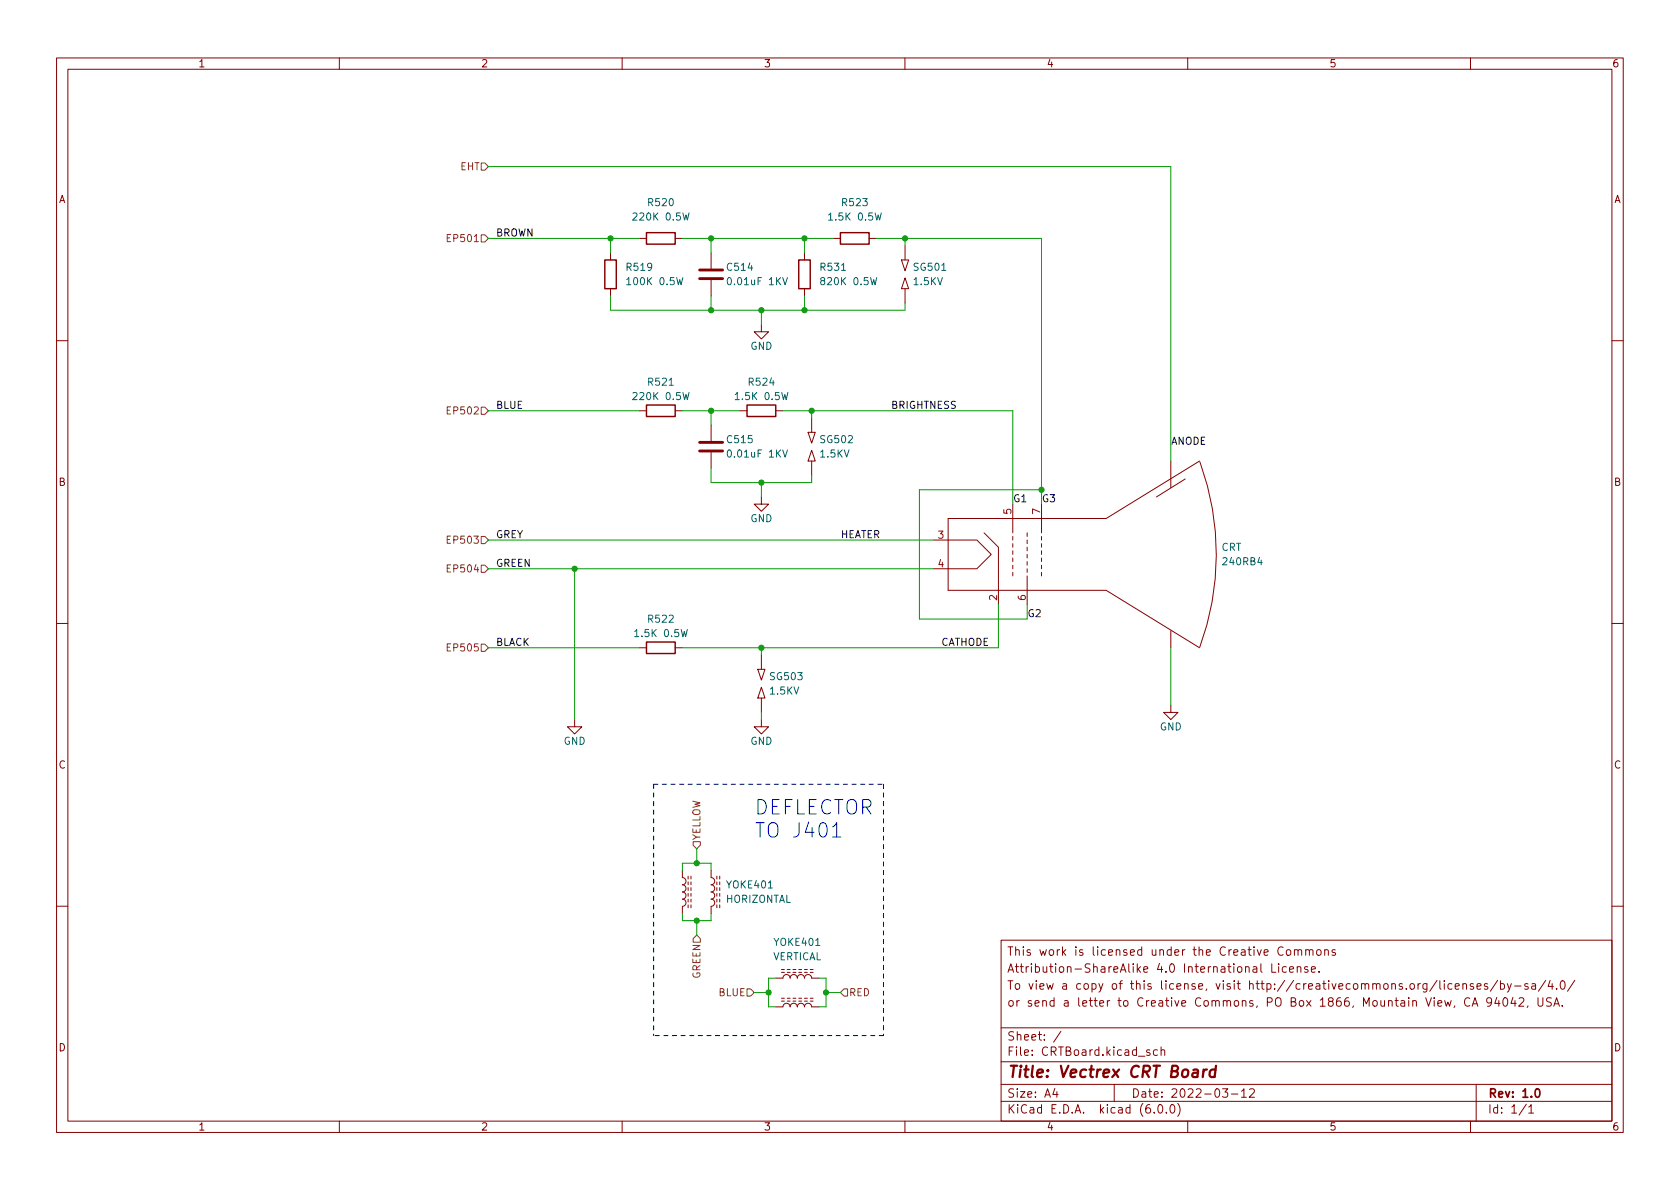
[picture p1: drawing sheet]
<svg xmlns="http://www.w3.org/2000/svg" width="297mm" height="210mm" viewBox="0 0 297 210" stroke-linecap="round" stroke-linejoin="round" font-family="sans-serif">
<g fill="none" stroke="#840000" stroke-width=".18">
<path d="M10 10.2h277v190.1h-277zM12 12.2h273v186.1h-273zM60 10.2v2M110 10.2v2M160 10.2v2M210 10.2v2M260 10.2v2M107.9 44.7v1.3M107.9 51v1.3M113 42.2h1.3M119.4 42.2h1.2M125.7 44.7v2.8"/>
<path d="M125.7 49.5v2.8M134.6 57.4v1.3h1.3l-1.3 1.2-1.3-1.2h1.3M142.2 44.7v1.3M142.2 51v1.3M147.3 42.2h1.3M153.7 42.2h1.2M159.4 46h1.3l-.7 1.9zM160 49.1l.7 1.9h-1.3zM160 43.4v2.6M160 51v2.6M10 60.2h2M113 72.6h1.3"/>
<path d="M119.4 72.6h1.2M125.7 75.2v2.8M130.8 72.6h1.3M137.2 72.6h1.2M142.9 76.4h1.2l-.6 2zM143.5 79.6l.6 1.9h-1.2zM143.5 73.9v2.5M285 60.2h2M125.7 80v2.8M134.6 87.9v1.2h1.3l-1.3 1.3-1.3-1.3h1.3M143.5 81.5v2.6M165.1 95.5h7.6l2.6 2.5-2.6 2.6h-7.6"/>
<path d="M174 94.2l2.5 2.6v10.1M179.1 89.1v5.1M179.1 94.9v.6M179.1 96.1v.7M179.1 97.4v.6M179.1 98.7v.6M179.1 99.9v.7M181.6 94.2v.7M181.6 95.5v.6M181.6 96.8v.6M181.6 98v.7M181.6 99.3v.6"/>
<path d="M184.1 89.1v5.1M184.1 94.9v.6M184.1 96.1v.7M184.1 97.4v.6M184.1 98.7v.6M184.1 99.9v.7M207 81.5v4.7M209.5 84.7l-5 3.2M212.1 81.5l-16.5 10.2h-28v12.7h28l16.5 10.1M212.1 81.7a47.4 47.4 0 0 1 0 32.7M10 110.2h2M113 114.5h1.3"/>
<path d="M119.4 114.5h1.2M134 118.4h1.3l-.7 1.9zM134.6 115.8v2.6M179.1 101.2v.6M181.6 100.6v.6M181.6 101.8v5.1M184.1 101.2v.6M207 111.5v3M285 110.2h2M101.6 127.2v1.3h1.3l-1.3 1.3-1.3-1.3h1.3M134.6 121.5l.7 1.9h-1.3zM134.6 127.2v1.3h1.3l-1.3 1.3-1.3-1.3h1.3"/>
<path d="M134.6 123.4v2.6M207 124.7v1.3h1.3l-1.3 1.2-1.3-1.2h1.3M120.6 153.9l.1 1.3a.64 .64 0 0 1 .6 .6 .64 .64 0 0 1-.6 .7 .64 .64 0 0 1 .6 .6 .64 .64 0 0 1-.6 .6 .64 .64 0 0 1 .6 .7 .64 .64 0 0 1-.6 .6 .64 .64 0 0 1 .6 .6 .64 .64 0 0 1-.6 .7l-.1 1.2M121.7 154.9v.5M121.7 156v.5M121.7 157v.5M121.7 158v.5M121.7 159v.5M122.2 154.9v.5M122.2 156v.5M122.2 157v.5M122.2 158v.5"/>
<path d="M122.2 159v.5M125.7 153.9v1.3a.64 .64 0 0 1 .7 .6 .64 .64 0 0 1-.7 .7 .64 .64 0 0 1 .7 .6 .64 .64 0 0 1-.7 .6 .64 .64 0 0 1 .7 .7 .64 .64 0 0 1-.7 .6 .64 .64 0 0 1 .7 .6 .64 .64 0 0 1-.7 .7v1.2M126.7 154.9v.5M126.7 156v.5M126.7 157v.5M126.7 158v.5M126.7 159v.5M127.3 154.9v.5M127.3 156v.5M127.3 157v.5M127.3 158v.5M127.3 159v.5"/>
<path d="M10 160.2h2M121.7 160v.5M122.2 160v.5M126.7 160v.5M127.3 160v.5M137.2 173h1.2a.64 .64 0 0 1 .7-.7 .64 .64 0 0 1 .6 .7 .64 .64 0 0 1 .6-.7 .64 .64 0 0 1 .7 .7 .64 .64 0 0 1 .6-.7 .64 .64 0 0 1 .6 .7 .64 .64 0 0 1 .7-.7 .64 .64 0 0 1 .6 .7h1.3M137.2 178h1.2a.64 .64 0 0 1 .7-.6 .64 .64 0 0 1 .6 .6 .64 .64 0 0 1 .6-.6 .64 .64 0 0 1 .7 .6 .64 .64 0 0 1 .6-.6 .64 .64 0 0 1 .6 .6 .64 .64 0 0 1 .7-.6 .64 .64 0 0 1 .6 .6h1.3M138.2 172h.5M138.2 171.4h.5M138.2 177h.5M138.2 176.5h.5M139.2 172h.5"/>
<path d="M139.2 171.4h.5M139.2 177h.5M139.2 176.5h.5M140.2 172h.5M140.2 171.4h.5M140.2 177h.5M140.2 176.5h.5M141.2 172h.5M141.2 171.4h.5M141.2 177h.5M141.2 176.5h.5M142.2 172h.5"/>
<path d="M142.2 171.4h.5M142.2 177h.5M142.2 176.5h.5M143.3 172h.5M143.3 171.4h.5M143.3 177h.5M143.3 176.5h.5M177 166.3h108v32h-108zM222.9 170.4v1.3l.2 .2M224.9 170.4v1.5h.7M226.1 170.4v.2M226.1 170.9v1"/>
<path d="M226.9 167.6a.6 .6 0 0 0-.8 0 .6 .6 0 0 0-.2 .7 .56 .56 0 0 0 .3 .6 .56 .56 0 0 0 .7-.1M227.4 171l-.4-.1-.3 .3v.4l.2 .3h.5M227.6 168l.3-.1 .3 .3v.4l-.3 .3h-.3l-.2-.3v-.4zM228 171.4l.7-.1-.1-.3-.4-.1-.2 .2 .1 .8h.5M228.9 168.1l.2-.2 .3 .1 .1 .9M228.9 167.9v1M229.4 171.1l.2-.2 .3 .1 .1 .9M229.4 170.9v1M229.5 168.1l.2-.2 .4 .1v.9M230.9 168.1l.2-.2 .3 .1 .1 .9M230.9 167.9v1M231.2 171l-.3-.1-.3 .2 .1 .3 .5 .1v.4h-.6"/>
<path d="M231.5 168.1l.2-.2 .4 .1v.9M231.9 171.4l.7-.1-.1-.3-.4-.1-.2 .2v.8h.6M232.9 168l.4-.1 .3 .3v.4l-.3 .3h-.4l-.1-.3v-.4zM233.2 171.8v.1M234.2 168.1l.2-.2 .4 .1 .1 .9M234.2 167.9v1M236.1 168l-.4-.1-.2 .2 .1 .3 .5 .1v.4h-.6M254.6 173.4v1.3l.2 .2M255.4 173.4v.2M255.4 173.9v1M256.7 174l-.4-.1-.3 .3v.4l.1 .3h.6M257.3 174.4l.7-.1-.1-.3-.4-.1-.2 .2 .1 .8h.5"/>
<path d="M258.7 174.1l.2-.2 .3 .1 .1 .9M258.7 173.9v1M259.9 176.6a.6 .6 0 0 0-.8 0 .6 .6 0 0 0-.2 .7 .56 .56 0 0 0 .3 .6 .56 .56 0 0 0 .7-.1M260.3 177.9l.5-1.5 .5 1.5M260.4 177.5h.8M260.5 174l-.4-.1-.2 .2 .1 .3 .5 .1v.4h-.6M261.2 174.4l.7-.1-.1-.3-.4-.1-.2 .2v.8h.6M263 174l-.4-.1-.2 .2 .1 .3 .5 .1v.4h-.6M263.7 177.1l-.3 .3h-.3l-.2-.3 .1-.6 .4-.1 .2 .2a.99 .99 0 0 1-.3 1.3h-.3M264.7 176.4l-.4 1h.9M264.8 173.4l-1.3 1.9M265 176.9v1"/>
<path d="M265.3 174l.4-.1 .3 .3v.4l-.1 .3h-.6M265.3 173.4v1.5M265.9 176.5l.2-.1a.81 .81 0 0 1 .6 .7 .81 .81 0 0 1-.3 .8h-.2a.82 .82 0 0 1-.6-.6 .82 .82 0 0 1 .3-.8zM266.5 173.9l.4 1M267.2 173.9l-.5 1.4-.2 .1M267.5 176.4l-.4 1h1M267.8 174.4h1.1M267.9 176.9v1M268.6 176.6l.5-.2 .3 .2v.3l-.9 1h.9M270.1 177.9l-.1 .2M270.1 174l-.3-.1-.2 .2v.3l.5 .1v.4h-.5M270.9 174h.5l.1 .9"/>
<path d="M271.5 174.3l-.5 .1a.29 .29 0 0 0-.2 .2 .29 .29 0 0 0 .2 .3h.5M271.9 176.4v1.2l.3 .3h.3l.3-.3v-1.2M273.3 173.4l-1.3 1.9M274.1 173.4l-.4 1h1M274.3 176.5l-.6-.1-.3 .3 .2 .4 .6 .3v.4l-.2 .1h-.6M274.4 173.9v1M274.7 177.9l.5-1.5 .5 1.5M274.9 177.5h.7M275.2 174.8v.1M276.1 173.5l.1-.1a.82 .82 0 0 1 .6 .7 .82 .82 0 0 1-.3 .8h-.1a.81 .81 0 0 1-.6-.6 .81 .81 0 0 1 .3-.8zM276.2 177.8v.1M278.4 173.4l-1.3 1.9"/>
<path d="M285 160.2h2M60 198.3v2M110 198.3v2M160 198.3v2M177 194.8h108M177 191.8h108M177 187.8h108M177 181.8h108M186.5 192.5l-.4 1h1M186.9 193v1M187.6 182.4l-1.3 1.9M197 191.8v3"/>
<path d="M203.3 185.7l-.4-.1-.2 .2 .1 .3 .5 .1v.4h-.6M204.1 196.7v.1M204.6 185.7l-.4-.1-.3 .3v.4l.2 .3h.5M204.9 195.4l.2-.1a.81 .81 0 0 1 .6 .7 .81 .81 0 0 1-.3 .8h-.2a.81 .81 0 0 1-.6-.6 .81 .81 0 0 1 .3-.8zM205.3 185.8l.2-.2 .4 .1v.9M205.3 185.1v1.5M206.2 196.7v.1M207.1 195.4l.1-.1a.81 .81 0 0 1 .6 .7 .81 .81 0 0 1-.3 .8h-.1a.81 .81 0 0 1-.6-.6 .81 .81 0 0 1 .3-.8zM208.2 195.1a1.72 1.72 0 0 1 0 2.3M210 198.3v2M216.1 192.5h1l-.5 .6 .4 .1v.7l-.2 .1h-.4l-.3-.1M217.7 193.5h1.2"/>
<path d="M219.5 193l.4-.5v1.5M219.5 194h.9M220.9 192.7l.6-.2 .2 .2 .1 .3-.9 1h.9M260 198.3v2M261 191.8v6.5M269.9 195.3l-1.3 1.9M270.3 195.8l.4-.5v1.5M270.3 196.8h.9"/>
</g>
<path d="M271.6 192.6l.2-.1a.82 .82 0 0 1 .6 .7 .82 .82 0 0 1-.3 .8h-.2a.81 .81 0 0 1-.6-.6 .81 .81 0 0 1 .3-.8z" fill="none" stroke="#840000" stroke-width=".3"/>
<path d="M212.8 189.1l-.1 1.4M213.4 189.1l-.4 .1-.2 .3M214.9 189.2a.66 .66 0 0 0-1 .3l-.1 .6 .2 .3 .2 .1 .6-.1M215 188.5l-.2 2" fill="none" stroke="#840000" stroke-width=".4"/>
<path d="M123.7 49.3h4.1M123.7 47.7h4.1M123.7 79.8h4.1M123.7 78.2h4.1" fill="none" stroke="#840000" stroke-width=".51"/>
<g fill="none" stroke="#006464" stroke-width=".18">
<path d="M120.7 37.7l.3 1.2 .3-.9 .2 .9 .3-1.2M146.5 38l.4-.3v1.2M146.5 38.9h.7M154.7 37.7l.3 1.2 .3-.9 .2 .9 .3-1.2M110.8 49.4l.4-.3v1.3M110.8 50.4h.7M119.6 49.1l.3 1.3 .3-1 .2 1 .3-1.3M138.4 49.1l.4 1.3 .4-1.3M153.9 49.1l.3 1.3 .3-1 .2 1 .3-1.3M120.7 69.4l.3 1.3 .3-.9 .2 .9 .3-1.3M130 69.8l.4-.4v1.3M130 70.7h.7"/>
<path d="M138.2 69.4l.3 1.3 .3-.9 .2 .9 .3-1.3M138.4 79.6l.4 1.2 .4-1.2M112.2 111.7l.4-.4v1.3M112.2 112.6h.7M120.4 111.3l.3 1.3 .3-.9 .2 .9 .3-1.3"/>
</g>
<path d="M106.9 46h2.1v5h-2.1zM114.3 41.1h5.1v2.1h-5.1zM141.2 46h2.1v5h-2.1zM148.6 41.1h5.1v2.1h-5.1zM114.3 71.6h5.1v2.1h-5.1zM132.1 71.6h5.1v2.1h-5.1zM114.3 113.5h5.1v2.1h-5.1z" fill="none" stroke="#840000" stroke-width=".25"/>
<g fill="none" stroke="#725600" stroke-width=".18">
<path d="M85.1 28.8h.6l.7 .7-.7 .6h-.6zM79.1 42.1h.4M79.7 41.5h-.6v1.2h.6M85.1 41.5h.6l.7 .7-.7 .6h-.6zM79.1 72.5h.4M79.7 71.9h-.6v1.3h.6M85.1 72h.6l.7 .6-.7 .7h-.6zM79.1 95.4h.4M79.7 94.8h-.6v1.3h.6M79.7 99.9h-.6v1.3h.6M85.1 94.9h.6l.7 .6-.7 .6h-.6zM85.1 99.9h.6l.7 .7-.7 .6h-.6z"/>
<path d="M79.1 114.5h.4M79.1 100.5h.4M79.7 113.9h-.6v1.2h.6M85.1 113.9h.6l.7 .6-.7 .7h-.6zM122.6 148.8h1.2v.7l-.6 .6-.6-.6zM123.2 165.3l.6 .7v.6h-1.2v-.6zM132.1 174.9h.6l.6 .6-.6 .6h-.6zM149.2 174.9h.7v1.2h-.7l-.6-.6z"/>
</g>
<path d="M147.2 146.2l.7-.7v2.5M147.2 148h1.5" fill="none" stroke="#0000c2" stroke-width=".18"/>
<path d="M115.6 138.7v44.4M115.6 138.7h40.6M156.2 138.7v44.4M156.2 183.1h-40.6" fill="none" stroke="#0000c2" stroke-width=".18" stroke-dasharray=".8 .8"/>
<g fill="none" stroke="#009600" stroke-width=".18">
<path d="M86.4 29.5h120.6v52M86.4 42.2h26.6M107.9 52.3v2.6h52.1v-1.3M107.9 42.2v2.5M120.6 42.2h26.7M125.7 42.2v2.5M125.7 52.3v2.6M134.6 54.9v2.5M142.2 42.2v2.5M142.2 52.3v2.6M154.9 42.2h29.2v46.9M160 42.2v1.2"/>
<path d="M86.4 72.6h26.6M120.6 72.6h10.2M125.7 72.6v2.6M138.4 72.6h40.7v16.5M143.5 72.6v1.3M86.4 95.5h78.7M125.7 82.8v2.5h17.8v-1.2M134.6 85.3v2.6M184.1 86.6h-21.5v22.9h19v-2.6M86.4 100.6h78.7M86.4 114.5h26.6M101.6 100.6v26.6"/>
<path d="M134.6 114.5v1.3M176.5 106.9v7.6h-55.9M207 114.5v10.2M134.6 126v1.2M120.6 153.9v-1.3h5.1v1.3M123.2 150.1v2.5M120.6 161.5v1.3h5.1v-1.3M123.2 162.8v2.5M133.3 175.5h2.6M137.2 173h-1.3v5h1.3M144.8 173h1.2v5h-1.2M146 175.5h2.6"/>
</g>
<g fill="#009600" stroke="#009600" stroke-width=".18">
<circle cx="146" cy="175.5" r=".46"/>
<circle cx="135.9" cy="175.5" r=".46"/>
<circle cx="123.2" cy="152.6" r=".46"/>
<circle cx="184.1" cy="86.6" r=".46"/>
<circle cx="123.2" cy="162.8" r=".46"/>
<circle cx="142.2" cy="42.2" r=".46"/>
<circle cx="160" cy="42.2" r=".46"/>
<circle cx="142.2" cy="54.9" r=".46"/>
<circle cx="134.6" cy="54.9" r=".46"/>
<circle cx="143.5" cy="72.6" r=".46"/>
<circle cx="125.7" cy="42.2" r=".46"/>
<circle cx="107.9" cy="42.2" r=".46"/>
<circle cx="134.6" cy="114.5" r=".46"/>
<circle cx="101.6" cy="100.6" r=".46"/>
<circle cx="125.7" cy="72.6" r=".46"/>
<circle cx="134.6" cy="85.3" r=".46"/>
<circle cx="125.7" cy="54.9" r=".46"/>
</g>
<g font-size="3.5" fill="#0000c2">
<text x="133.3" y="144.1">DEFLECTOR</text>
<text x="133.3" y="148.1">TO J401</text>
</g>
<text font-size="2.8" fill="#840000" x="178" y="190.6">Title: Vectrex CRT Board</text>
<g font-size="2.1" fill="#840000">
<text x="178" y="172">Attribution-ShareAlike 4.0 International License.</text>
<text x="178" y="169">This work is licensed under the Creative Commons</text>
<text x="178" y="178">or send a letter to Creative Commons, PO Box 1866, Mountain View, CA 94042, USA.</text>
<text x="178" y="175">To view a copy of this license, visit http://creativecommons.org/licenses/by-sa/4.0/</text>
<text x="178" y="184">Sheet: /</text>
<text x="178" y="186.7">File: CRTBoard.kicad_sch</text>
<text x="178" y="196.9">KiCad E.D.A. kicad (6.0.0)</text>
<text x="178" y="194.1">Size: A4</text>
<text x="200" y="194.1">Date: 2022-03-12</text>
<text x="263" y="194.1">Rev: 1.0</text>
<text x="263" y="196.9">Id: 1/1</text>
</g>
<g font-size="1.8" fill="#840000">
<text x="35" y="11.9">1</text>
<text x="85" y="11.9">2</text>
<text x="135" y="11.9">3</text>
<text x="185" y="11.9">4</text>
<text x="235" y="11.9">5</text>
<text x="285" y="11.9">6</text>
<text x="10.3" y="35.9">A</text>
<text x="285.3" y="35.9">A</text>
<text x="10.3" y="85.9">B</text>
<text x="285.3" y="85.9">B</text>
<text x="10.3" y="135.9">C</text>
<text x="285.3" y="135.9">C</text>
<text x="10.3" y="185.9">D</text>
<text x="285.3" y="185.9">D</text>
<text x="35" y="199.9">1</text>
<text x="85" y="199.9">2</text>
<text x="135" y="199.9">3</text>
<text x="185" y="199.9">4</text>
<text x="235" y="199.9">5</text>
<text x="285" y="199.9">6</text>
</g>
<g font-size="1.8" fill="#725600">
<text x="81.4" y="30.1">EHT</text>
<text x="79.6" y="42.8">EP501</text>
<text x="79.6" y="73.3">EP502</text>
<text x="79.6" y="96.1">EP503</text>
<text x="79.6" y="101.2">EP504</text>
<text x="79.6" y="115.2">EP505</text>
<text x="123.8" y="148.6" transform="rotate(-90 123.8 148.6)">YELLOW</text>
<text x="123.8" y="173.1" transform="rotate(-90 123.8 173.1)">GREEN</text>
<text x="127.1" y="176.1">BLUE</text>
<text x="150.1" y="176.1">RED</text>
</g>
<g font-size="1.8" fill="#0f0f0f">
<text x="87.6" y="41.8">BROWN</text>
<text x="87.6" y="72.3">BLUE</text>
<text x="157.5" y="72.3">BRIGHTNESS</text>
<text x="207" y="78.6">ANODE</text>
<text x="179.1" y="88.8">G1</text>
<text x="184.1" y="88.8">G3</text>
<text x="87.6" y="95.1">GREY</text>
<text x="148.6" y="95.1">HEATER</text>
<text x="87.6" y="100.2">GREEN</text>
<text x="181.6" y="109.1">G2</text>
<text x="87.6" y="114.2">BLACK</text>
<text x="166.4" y="114.2">CATHODE</text>
</g>
<g font-size="1.8" fill="#006464">
<text x="112.4" y="39">220K 0.5W</text>
<text x="114.7" y="36.4">R520</text>
<text x="147" y="39">1.5K 0.5W</text>
<text x="149" y="36.4">R523</text>
<text x="110.9" y="47.9">R519</text>
<text x="128.7" y="47.9">C514</text>
<text x="145.2" y="47.9">R531</text>
<text x="161.7" y="47.9">SG501</text>
<text x="111.3" y="50.4">100K 0.5W</text>
<text x="129.1" y="50.4">0.01uF 1KV</text>
<text x="145.6" y="50.4">820K 0.5W</text>
<text x="161.6" y="50.4">1.5KV</text>
<text x="132.7" y="61.8">GND</text>
<text x="112.4" y="70.7">220K 0.5W</text>
<text x="114.7" y="68.2">R521</text>
<text x="130.4" y="70.7">1.5K 0.5W</text>
<text x="132.5" y="68.2">R524</text>
<text x="128.7" y="78.4">C515</text>
<text x="129.1" y="80.9">0.01uF 1KV</text>
<text x="145.1" y="80.9">1.5KV</text>
<text x="145.2" y="78.4">SG502</text>
<text x="132.7" y="92.3">GND</text>
<text x="215.9" y="97.4">CRT</text>
<text x="216.4" y="99.9">240RB4</text>
<text x="112.7" y="112.6">1.5K 0.5W</text>
<text x="114.7" y="110.1">R522</text>
<text x="136.2" y="122.8">1.5KV</text>
<text x="136.3" y="120.3">SG503</text>
<text x="99.6" y="131.7">GND</text>
<text x="132.7" y="131.7">GND</text>
<text x="205" y="129.2">GND</text>
<text x="128.3" y="159.6">HORIZONTAL</text>
<text x="128.6" y="157.1">YOKE401</text>
<text x="137" y="167.3">YOKE401</text>
<text x="136.5" y="169.8">VERTICAL</text>
</g>
<g font-size="1.8" fill="#a90000">
<text x="165.9" y="95.2">3</text>
<text x="178.8" y="90.9" transform="rotate(-90 178.8 90.9)">5</text>
<text x="183.9" y="90.9" transform="rotate(-90 183.9 90.9)">7</text>
<text x="165.9" y="100.3">4</text>
<text x="176.3" y="106.2" transform="rotate(-90 176.3 106.2)">2</text>
<text x="181.4" y="106.2" transform="rotate(-90 181.4 106.2)">6</text>
</g>
</svg>
